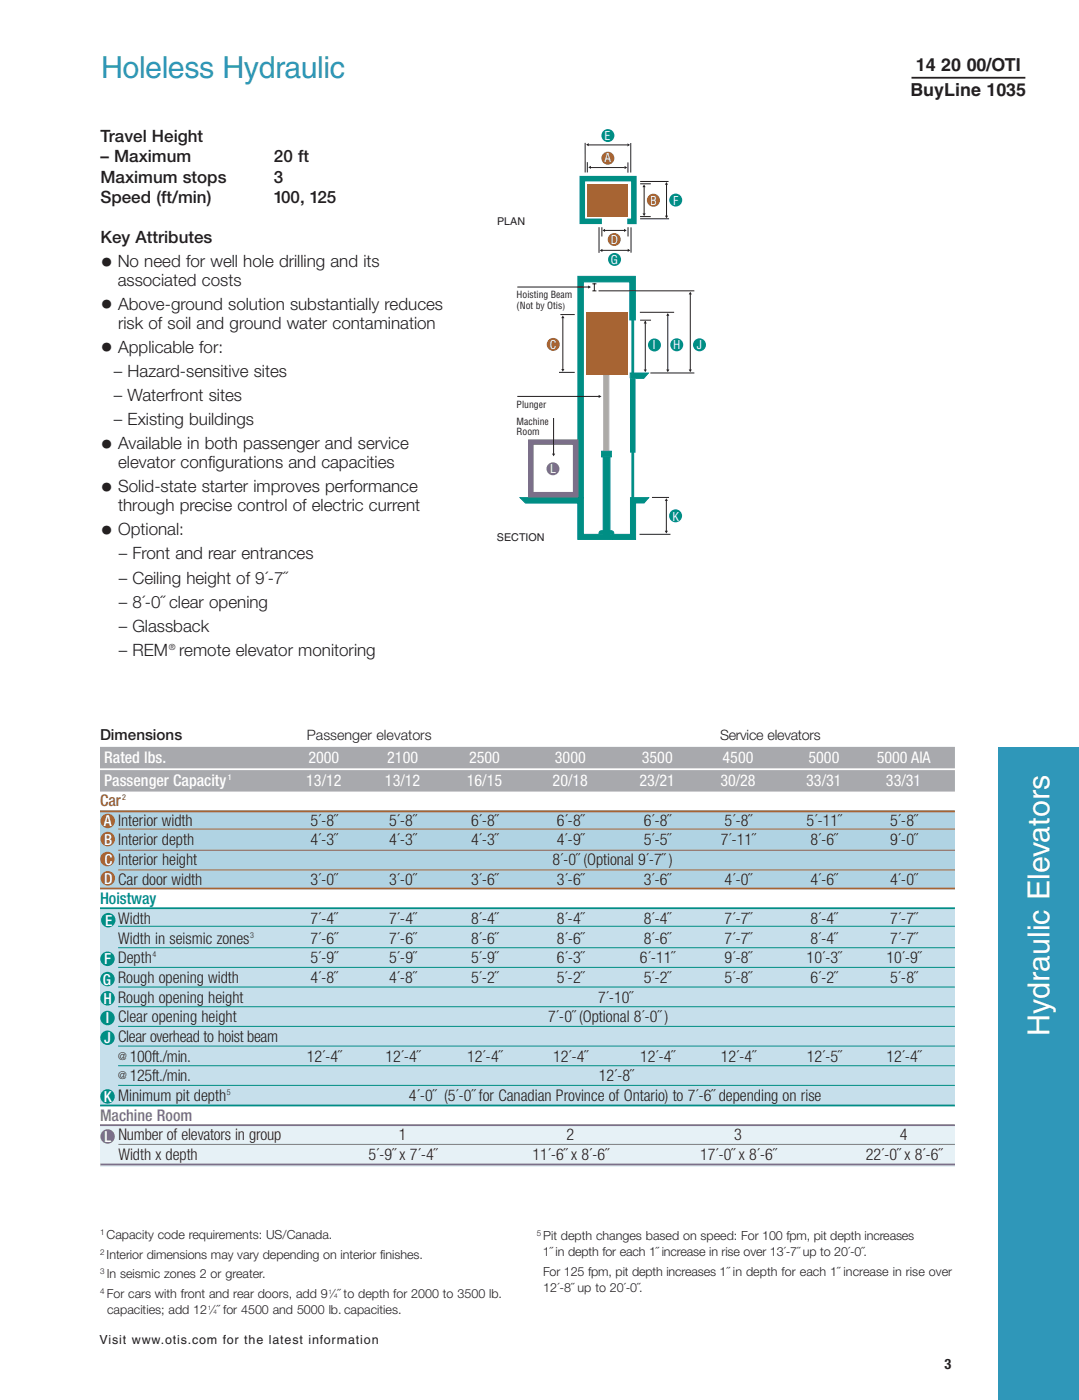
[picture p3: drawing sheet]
<svg xmlns="http://www.w3.org/2000/svg" width="213mm" height="276mm" viewBox="0 0 213 276" stroke-linecap="round" stroke-linejoin="round" font-family="sans-serif">
<path d="M19.7 159.9h168.6v15.5h-168.6z" fill="#b0d3e3"/>
<path d="M19.7 222.2h168.6v8.1h-168.6z" fill="#e6f1f6"/>
<path d="M19.7 179.4h168.6v38.6h-168.6z" fill="#c6dfeb"/>
<path d="M196.8 147.4h16v128.9h-16z" fill="#2f97b9"/>
<path d="M19.7 149.5h168.6M19.7 154.1h168.6" fill="none" stroke="#a8a9ad" stroke-width="4.2" stroke-linecap="butt"/>
<path d="M19.7 160.1h168.6M19.7 175.3h168.6" fill="none" stroke="#a76433" stroke-width=".35"/>
<path d="M23.3 163.6h165M23.3 167.8h165M23.3 171.6h165" fill="none" stroke="#a76433" stroke-width=".2"/>
<path d="M19.7 179.2h168.6M19.7 218.1h168.6" fill="none" stroke="#008e84" stroke-width=".35"/>
<path d="M23.3 182.8h165M23.3 187h165M23.3 190.9h165M23.3 194.7h165M23.3 198.6h165M23.3 202.5h165M23.3 206.4h165M23.3 210.3h165M23.3 214.2h165" fill="none" stroke="#008e84" stroke-width=".2"/>
<path d="M19.7 222h168.6M19.8 229.8h168.5" fill="none" stroke="#7b6f89" stroke-width=".35"/>
<path d="M23.3 225.8h165" fill="none" stroke="#7b6f89" stroke-width=".2"/>
<circle cx="21.2" cy="224.2" r="1.43" fill="#7b6f89"/>
<g fill="#008e84">
<circle cx="21.2" cy="216.3" r="1.43"/>
<circle cx="21.2" cy="204.8" r="1.43"/>
<circle cx="21.2" cy="200.9" r="1.43"/>
<circle cx="21.2" cy="197" r="1.43"/>
<circle cx="21.2" cy="193.2" r="1.43"/>
<circle cx="21.2" cy="189.2" r="1.43"/>
</g>
<g fill="#a76433">
<circle cx="21.3" cy="173.3" r="1.43"/>
<circle cx="21.2" cy="169.5" r="1.43"/>
<circle cx="21.2" cy="165.6" r="1.43"/>
<circle cx="21.2" cy="162" r="1.43"/>
</g>
<circle cx="21.3" cy="181.6" r="1.43" fill="#008e84"/>
<g fill="#008e84" stroke="#008e84" stroke-width=".2">
<path d="M118.2 105l.4-.3h1.9a.55 .55 0 0 1 .5 .7h-2.9z"/>
<path d="M118.9 90.2h1.3v15.4h-1.3z"/>
<path d="M102.5 98.2h12.5v7.2h5.9v1h-7v-7.1h-10.3z"/>
<path d="M124.3 98.2h3.6l-.9 1h-1.7v7.2h-4.7l.1-1h3.6z"/>
<path d="M113.9 54.5h11.4v8.6h-1.1v-7.5h-9.2v42.6h-1.1z"/>
</g>
<path d="M119 74h1v15h-1z" fill="#b3aca9" stroke="#b3aca9" stroke-width=".2"/>
<path d="M126.1 105.4h6.1" fill="none" stroke="#231f20" stroke-width=".2"/>
<g fill="#007073">
<path d="M104.1 98.2h9.9z"/>
<path d="M113.9 86.6l.2 .1-.1 11.5h-.2h.2v-11.5z"/>
</g>
<path d="M124.8 74.6v14.7z" fill="#008e84" stroke="#008e84" stroke-width="1.1" stroke-linecap="butt"/>
<g fill="#008e84" stroke="#008e84" stroke-width=".2">
<path d="M124.2 73.6h3.6l-.9 1.1-2.7-.1z"/>
<path d="M124.6 63h.3v10.6h-.3z"/>
<path d="M124.6 89.3h.3v8.9h-.3z"/>
</g>
<path d="M116.8 56h.8M116.8 57.4h.8M117.2 56v1.4M110.2 73.5h3.1M110.5 62.1h2.8" fill="none" stroke="#231f20" stroke-width=".2"/>
<g fill="#231f20">
<path d="M110.7 72.8h.6l-.3 .5z"/>
<path d="M111 62.2l.3 .6h-.6z"/>
</g>
<g fill="#231f20" stroke="#231f20" stroke-width=".2">
<path d="M111 62.7v10.2z"/>
<path d="M102 56.6h14.2z"/>
</g>
<path d="M116 56.3l.5 .3-.5 .3z" fill="#231f20"/>
<path d="M102 78.2h16.3z" fill="#231f20" stroke="#231f20" stroke-width=".2"/>
<g fill="#231f20">
<path d="M118 77.9l.6 .3-.6 .3z"/>
<path d="M108.8 89.5h.6l-.3 .5z"/>
</g>
<g fill="#231f20" stroke="#231f20" stroke-width=".2">
<path d="M118 57.4h18.9z"/>
<path d="M128.2 73.6h8.7z"/>
</g>
<path d="M115.6 61.6h8.2v12.4h-8.2z" fill="#a76433"/>
<path d="M118.9 73.9l1.2 .1z" fill="#8e5629"/>
<circle cx="109.1" cy="68" r="1.28" fill="#a76433"/>
<path d="M104.7 87.2h8.8v10.4h-8.8z" fill="none" stroke="#7b6f89" stroke-width="1.1" stroke-linecap="butt"/>
<circle cx="109" cy="92.5" r="1.28" fill="#7b6f89"/>
<path d="M118.6 89h1.9v1.1h-1.9z" fill="#008e84" stroke="#008e84" stroke-width=".2"/>
<path d="M127 36.7v5.5M131.4 36.2v6.5" fill="none" stroke="#231f20" stroke-width=".2"/>
<path d="M118.7 43.7h-3.9v-8.4h10.2v8.4h-1.3" fill="none" stroke="#008e84" stroke-width="1.1" stroke-linecap="butt"/>
<path d="M115.8 36.3h8v6.5h-8z" fill="#a76433"/>
<g fill="#231f20">
<path d="M115.5 28.6l.6-.4v.7z"/>
<path d="M118.2 49.4l.6-.3v.6z"/>
<path d="M118.8 45.5l.5-.3v.6z"/>
</g>
<path d="M119.2 45.5h4.1" fill="none" stroke="#231f20" stroke-width=".2"/>
<path d="M123 45.2l.6 .3-.6 .3z" fill="#231f20"/>
<path d="M118.6 49.4h5.4M118.7 44.8v1.9M123.8 44.8v1.9" fill="none" stroke="#231f20" stroke-width=".2"/>
<path d="M123.8 49.1l.5 .3-.5 .3z" fill="#231f20"/>
<path d="M116.4 33.1h6.8M118.1 44.8v5.1M124.4 44.9v5" fill="none" stroke="#231f20" stroke-width=".2"/>
<path d="M123.1 32.8l.6 .3-.6 .3z" fill="#231f20"/>
<path d="M115.4 28.2v5.8M115.8 32v2M123.8 32v2.1M124.4 28.2v5.8M126.2 35.8h5.6M126.2 36.3h2.1M126.2 43.2h5.7" fill="none" stroke="#231f20" stroke-width=".2"/>
<g fill="#231f20">
<path d="M127 36.4l.3 .5h-.6z"/>
<path d="M131.4 35.9l.3 .5h-.6z"/>
</g>
<path d="M127.2 63.4v9.6z" fill="#231f20" stroke="#231f20" stroke-width=".2"/>
<g fill="#231f20">
<path d="M126.9 72.9h.6l-.3 .5z"/>
<path d="M127.2 63.3l.3 .5h-.6z"/>
</g>
<path d="M131.7 62v11.2z" fill="#231f20" stroke="#231f20" stroke-width=".2"/>
<path d="M131.3 72.9h.7l-.3 .5z" fill="#231f20"/>
<path d="M136.1 57.8v15.4z" fill="#231f20" stroke="#231f20" stroke-width=".2"/>
<g fill="#231f20">
<path d="M135.8 72.9h.6l-.3 .5z"/>
<path d="M131.7 61.8l.3 .5h-.7z"/>
<path d="M136.1 57.6l.3 .5h-.6z"/>
</g>
<path d="M131.4 98.7v6.3" fill="none" stroke="#231f20" stroke-width=".2"/>
<g fill="#231f20">
<path d="M131.1 104.7h.6l-.3 .6z"/>
<path d="M131.4 98.3l.3 .5h-.6z"/>
</g>
<path d="M126.2 61.6h6.7M126.2 63.2h2.2M128.5 98.1h3.4" fill="none" stroke="#231f20" stroke-width=".2"/>
<circle cx="133.2" cy="39.5" r="1.28" fill="#008e84"/>
<circle cx="121.1" cy="47.3" r="1.28" fill="#a76433"/>
<circle cx="121.2" cy="51.2" r="1.28" fill="#008e84"/>
<g fill="#a76433">
<circle cx="119.8" cy="31.2" r="1.28"/>
<circle cx="128.8" cy="39.5" r="1.29"/>
</g>
<g fill="#008e84">
<circle cx="129" cy="68.1" r="1.28"/>
<circle cx="133.4" cy="68" r="1.28"/>
<circle cx="137.9" cy="68" r="1.28"/>
<circle cx="133.2" cy="101.8" r="1.28"/>
</g>
<path d="M116 28.6h7.7" fill="none" stroke="#231f20" stroke-width=".2"/>
<path d="M123.7 28.3l.5 .3-.5 .3z" fill="#231f20"/>
<path d="M126.2 42.7h2.1" fill="none" stroke="#231f20" stroke-width=".2"/>
<g fill="#231f20">
<path d="M126.7 42.1h.6l-.3 .5z"/>
<path d="M131.1 42.6h.6l-.3 .5z"/>
</g>
<circle cx="119.8" cy="26.7" r="1.28" fill="#008e84"/>
<path d="M116 33l.5-.3v.6z" fill="#231f20"/>
<path d="M109.1 82.5v7.1z" fill="#231f20" stroke="#231f20" stroke-width=".2"/>
<g fill="#fff">
<path d="M105.5 242h82.7v23.4h-82.7z"/>
<path d="M152.8 25.4h60v62.3h-60z"/>
<path d="M-.1 10.6l.1 8.2z"/>
</g>
<path d="M-.1 18.5h.1" fill="none" stroke="#231f20" stroke-width=".2"/>
<path d="M176.4 11.2h29v12.8h-29z" fill="#fff"/>
<path d="M179.7 15.3h22.5" fill="none" stroke="#231f20" stroke-width=".35"/>
<text font-size="6" fill="#2f97b9" x="19.9" y="15.4">Holeless Hydraulic</text>
<text font-size="6" fill="#fff" x="206.9" y="204.4" transform="rotate(-90 206.9 204.4)">Hydraulic Elevators</text>
<g font-size="4.9" fill="#231f20">
<text x="19.8" y="53.4">•</text>
<text x="19.8" y="61.8">•</text>
<text x="19.8" y="70.3">•</text>
<text x="19.8" y="89.4">•</text>
<text x="19.8" y="97.9">•</text>
<text x="19.8" y="106.3">•</text>
</g>
<g font-size="3.5" fill="#231f20">
<text x="180.6" y="14.1">14 20 00/OTI</text>
<text x="179.5" y="19">BuyLine 1035</text>
</g>
<g font-size="3.4" fill="#231f20">
<text x="19.8" y="28">Travel Height</text>
<text x="19.8" y="32">– Maximum</text>
<text x="54" y="32">20 ft</text>
<text x="19.8" y="36.1">Maximum stops</text>
<text x="19.8" y="40.1">Speed (ft/min)</text>
<text x="54" y="36.1">3</text>
<text x="54" y="40.1">100, 125</text>
<text x="19.8" y="47.9">Key Attributes</text>
<text x="23.2" y="52.7">No need for well hole drilling and its</text>
<text x="23.2" y="56.4">associated costs</text>
<text x="23.3" y="61.1">Above-ground solution substantially reduces</text>
<text x="23.3" y="64.8">risk of soil and ground water contamination</text>
<text x="23.3" y="69.6">Applicable for:</text>
<text x="22.5" y="74.4">– Hazard-sensitive sites</text>
<text x="22.5" y="79.1">– Waterfront sites</text>
<text x="22.5" y="83.9">– Existing buildings</text>
<text x="23.3" y="88.7">Available in both passenger and service</text>
<text x="23.3" y="92.4">elevator configurations and capacities</text>
<text x="23.3" y="97.1">Solid-state starter improves performance</text>
<text x="23.3" y="100.9">through precise control of electric current</text>
<text x="23.3" y="105.6">Optional:</text>
<text x="23.4" y="110.4">– Front and rear entrances</text>
<text x="23.4" y="115.1">– Ceiling height of 9´-7˝</text>
<text x="23.4" y="119.9">– 8´-0˝ clear opening</text>
<text x="23.4" y="124.7">– Glassback</text>
<text x="23.4" y="129.5">– REM remote elevator monitoring</text>
</g>
<g font-size="3.2" fill="#fff">
<text x="20.6" y="150.5">Rated lbs.</text>
<text x="20.6" y="155.1">Passenger Capacity</text>
<text x="60.4" y="155.1">13/12</text>
<text x="60.8" y="150.5">2000</text>
<text x="75.9" y="155.1">13/12</text>
<text x="76.3" y="150.5">2100</text>
<text x="92" y="155.1">16/15</text>
<text x="92.5" y="150.5">2500</text>
<text x="109" y="155.1">20/18</text>
<text x="109.4" y="150.5">3000</text>
<text x="126.1" y="155.1">23/21</text>
<text x="126.5" y="150.5">3500</text>
<text x="142" y="155.1">30/28</text>
<text x="142.5" y="150.5">4500</text>
<text x="158.9" y="155.1">33/31</text>
<text x="159.4" y="150.5">5000</text>
<text x="172.8" y="150.5">5000 AIA</text>
<text x="174.7" y="155.1">33/31</text>
</g>
<text font-size="3.2" fill="#a76433" x="19.7" y="159">Car</text>
<g font-size="3.2" fill="#231f20">
<text x="61.2" y="166.8">4´-3˝</text>
<text x="61.2" y="162.9">5´-8˝</text>
<text x="76.7" y="166.8">4´-3˝</text>
<text x="76.7" y="162.9">5´-8˝</text>
<text x="92.9" y="166.8">4´-3˝</text>
<text x="92.9" y="162.9">6´-8˝</text>
<text x="109.8" y="166.8">4´-9˝</text>
<text x="109.8" y="162.9">6´-8˝</text>
<text x="126.9" y="166.8">5´-5˝</text>
<text x="126.9" y="162.9">6´-8˝</text>
<text x="142.1" y="166.8">7´-11˝</text>
<text x="142.9" y="162.9">5´-8˝</text>
<text x="159" y="162.9">5´-11˝</text>
<text x="159.8" y="166.8">8´-6˝</text>
<text x="175.5" y="166.8">9´-0˝</text>
<text x="175.5" y="162.9">5´-8˝</text>
<text x="108.9" y="170.6">8´-0˝ (Optional 9´-7˝ )</text>
<text x="61.2" y="174.5">3´-0˝</text>
<text x="76.7" y="174.5">3´-0˝</text>
<text x="92.9" y="174.5">3´-6˝</text>
<text x="109.8" y="174.5">3´-6˝</text>
<text x="126.9" y="174.5">3´-6˝</text>
<text x="142.9" y="174.5">4´-0˝</text>
<text x="159.8" y="174.5">4´-6˝</text>
<text x="175.5" y="174.5">4´-0˝</text>
<text x="61.2" y="182.3">7´-4˝</text>
<text x="76.7" y="182.3">7´-4˝</text>
<text x="92.9" y="182.3">8´-4˝</text>
<text x="109.8" y="182.3">8´-4˝</text>
<text x="126.9" y="182.3">8´-4˝</text>
<text x="142.9" y="182.3">7´-7˝</text>
<text x="159.8" y="182.3">8´-4˝</text>
<text x="175.5" y="182.3">7´-7˝</text>
<text x="23.3" y="186.2">Width in seismic zones</text>
<text x="61.2" y="186.2">7´-6˝</text>
<text x="61.2" y="190">5´-9˝</text>
<text x="76.7" y="186.2">7´-6˝</text>
<text x="76.7" y="190">5´-9˝</text>
<text x="92.9" y="186.2">8´-6˝</text>
<text x="92.9" y="190">5´-9˝</text>
<text x="109.8" y="186.2">8´-6˝</text>
<text x="109.8" y="190">6´-3˝</text>
<text x="126.2" y="190">6´-11˝</text>
<text x="126.9" y="186.2">8´-6˝</text>
<text x="142.9" y="190">9´-8˝</text>
<text x="142.9" y="186.2">7´-7˝</text>
<text x="159" y="190">10´-3˝</text>
<text x="159.8" y="186.2">8´-4˝</text>
<text x="174.8" y="190">10´-9˝</text>
<text x="175.5" y="186.2">7´-7˝</text>
<text x="61.2" y="193.9">4´-8˝</text>
<text x="76.7" y="193.9">4´-8˝</text>
<text x="92.9" y="193.9">5´-2˝</text>
<text x="109.8" y="193.9">5´-2˝</text>
<text x="117.9" y="197.8">7´-10˝</text>
<text x="126.9" y="193.9">5´-2˝</text>
<text x="142.9" y="193.9">5´-8˝</text>
<text x="159.8" y="193.9">6´-2˝</text>
<text x="175.5" y="193.9">5´-8˝</text>
<text x="108.1" y="201.7">7´-0˝ (Optional 8´-0˝ )</text>
<text x="25.6" y="209.4">100ft./min.</text>
<text x="60.5" y="209.4">12´-4˝</text>
<text x="76" y="209.4">12´-4˝</text>
<text x="92.1" y="209.4">12´-4˝</text>
<text x="109" y="209.4">12´-4˝</text>
<text x="126.2" y="209.4">12´-4˝</text>
<text x="142.1" y="209.4">12´-4˝</text>
<text x="159" y="209.4">12´-5˝</text>
<text x="174.8" y="209.4">12´-4˝</text>
<text x="25.6" y="213.3">125ft./min.</text>
<text x="118" y="213.3">12´-8˝</text>
<text x="80.6" y="217.2">4´-0˝ (5´-0˝ for Canadian Province of Ontario) to 7´-6˝ depending on rise</text>
<text x="78.6" y="225">1</text>
<text x="111.7" y="225">2</text>
<text x="144.7" y="225">3</text>
<text x="177.4" y="225">4</text>
<text x="23.3" y="228.9">Width x depth</text>
<text x="72.7" y="228.9">5´-9˝ x 7´-4˝</text>
<text x="105" y="228.9">11´-6˝ x 8´-6˝</text>
<text x="138" y="228.9">17´-0˝ x 8´-6˝</text>
<text x="170.7" y="228.9">22´-0˝ x 8´-6˝</text>
</g>
<text font-size="3.2" fill="#008e84" x="19.7" y="178.4">Hoistway</text>
<text font-size="3.2" fill="#7b6f89" x="19.7" y="221.1">Machine Room</text>
<text font-size="3" fill="#231f20" x="19.7" y="145.9">Dimensions</text>
<g font-size="3" fill="#fff">
<text x="20.5" y="163">A Interior width</text>
<text x="20.5" y="166.7">B Interior depth</text>
<text x="20.6" y="170.6">C Interior height</text>
<text x="20.6" y="174.4">D Car door width</text>
<text x="20.8" y="182.7">E Width</text>
<text x="20.5" y="190.3">F Depth</text>
<text x="20.3" y="194.3">G Rough opening width</text>
<text x="20.4" y="198">H Rough opening height</text>
<text x="20.9" y="201.9">I Clear opening height</text>
<text x="20.5" y="205.8">J Clear overhead to hoist beam</text>
<text x="20.5" y="217.4">K Minimum pit depth</text>
<text x="20.6" y="225.3">L Number of elevators in group</text>
</g>
<g font-size="2.8" fill="#231f20">
<text x="60.5" y="145.9">Passenger elevators</text>
<text x="142" y="145.9">Service elevators</text>
<text x="186.2" y="270">3</text>
</g>
<g font-size="2.5" fill="#231f20">
<text x="21" y="244.5">Capacity code requirements: US/Canada.</text>
<text x="107.1" y="244.7">Pit depth changes based on speed: For 100 fpm, pit depth increases</text>
<text x="21" y="248.3">Interior dimensions may vary depending on interior finishes.</text>
<text x="107" y="247.8">1˝ in depth for each 1˝ increase in rise over 13´-7˝ up to 20´-0˝.</text>
<text x="107.1" y="251.7">For 125 fpm, pit depth increases 1˝ in depth for each 1˝ increase in rise over</text>
<text x="21" y="252.2">In seismic zones 2 or greater.</text>
<text x="21" y="256.1">For cars with front and rear doors, add 9 ⁄˝ to depth for 2000 to 3500 lb.</text>
<text x="107.1" y="254.9">12´-8˝ up to 20´-0˝.</text>
<text x="21.1" y="259.3">capacities; add 12 ⁄˝ for 4500 and 5000 lb. capacities.</text>
<text x="19.6" y="265.3">Visit www.otis.com for the latest information</text>
</g>
<g font-size="2.4" fill="#fff">
<text x="119.2" y="27.7">E</text>
<text x="119.2" y="32">A</text>
<text x="128.2" y="40.4">B</text>
<text x="132.7" y="40.4">F</text>
<text x="120.4" y="48.1">D</text>
<text x="120.4" y="52.1">G</text>
<text x="108.4" y="68.8">C</text>
<text x="128.7" y="69">I</text>
<text x="132.7" y="69">H</text>
<text x="137.4" y="68.9">J</text>
<text x="108.5" y="93.3">L</text>
<text x="132.6" y="102.7">K</text>
</g>
<g font-size="2.1" fill="#231f20">
<text x="98" y="44.3">PLAN</text>
<text x="98" y="106.7">SECTION</text>
<text x="23.3" y="209.1">@</text>
<text x="23.3" y="213">@</text>
</g>
<g font-size="1.9" fill="#231f20">
<text x="101.9" y="58.9">Hoisting Beam</text>
<text x="101.9" y="61">(Not by Otis</text>
<text x="101.9" y="80.4">Plunger</text>
<text x="101.9" y="83.8">Machine</text>
<text x="101.9" y="85.7">Room</text>
</g>
<text font-size="1.7" fill="#231f20" x="33.3" y="128.3">®</text>
<g font-size="1.6" fill="#231f20">
<text x="110.9" y="61">)</text>
<text x="49.3" y="185">3</text>
<text x="30.1" y="188.9">4</text>
<text x="44.7" y="216.1">5</text>
<text x="19.8" y="243.7">1</text>
<text x="105.8" y="243.9">5</text>
<text x="19.8" y="247.6">2</text>
<text x="19.8" y="251.5">3</text>
<text x="19.8" y="255.3">4</text>
</g>
<text font-size="1.6" fill="#fff" x="44.9" y="154">1</text>
<text font-size="1.6" fill="#a76433" x="24.1" y="157.9">2</text>
<g font-size="1.2" fill="#231f20">
<text x="64.8" y="255.2">1</text>
<text x="65.9" y="256.1">4</text>
<text x="41" y="258.4">1</text>
<text x="42.1" y="259.3">4</text>
</g>
</svg>
